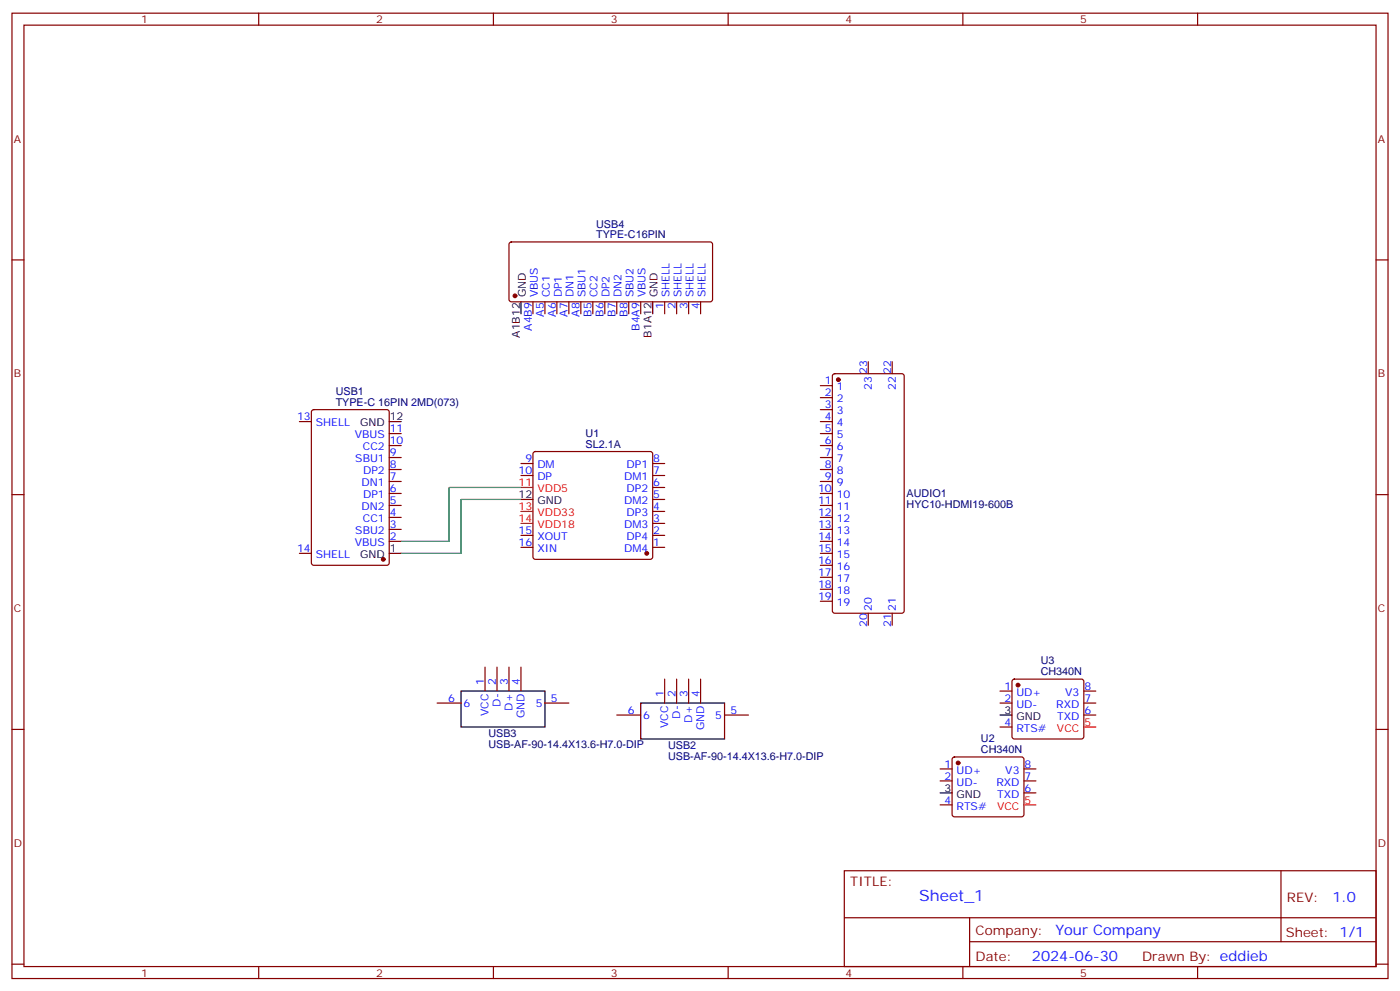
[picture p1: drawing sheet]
<svg xmlns="http://www.w3.org/2000/svg" width="412mm" height="292mm" viewBox="0 0 412 292" stroke-linecap="round" stroke-linejoin="round" font-family="sans-serif">
<g fill="none" stroke="#870000" stroke-width=".35">
<path d="M3.5 3.9h405.4v284.3h-405.4zM7.1 7.4h398.2v277.3h-398.2zM76.2 3.9v3.5M145.3 3.9v3.5M214.5 3.9v3.5M283.6 3.9v3.5M352.8 3.9v3.5M3.5 76.6h3.6M150.2 71.5l.4-.2h58.9l.4 .7-.1 16.5-.6 .4-58.8-.1-.5-.6v-16.2zM405.3 76.6h3.6M157 88.9v3.5M160.5 88.9v3.5"/>
<path d="M164 88.9v3.5M167.6 88.9v3.5M171.1 88.9v3.5M174.6 88.9v3.5M178.2 88.9v3.5M181.7 88.9v3.5M185.2 88.9v3.5M188.7 88.9v3.5M195.8 88.9v3.5M199.3 88.9v3.5M202.8 88.9v3.5M206.4 88.9v3.5"/>
<path d="M241.7 113.6h3.5M241.7 117.1h3.5M245.4 110.3l.5-.2h19.7l.7 .4v69.4l-.4 .7h-20l-.7-.4v-69.4zM255.8 106.5v3.6M262.8 106.5v3.6M88.2 124.2h3.5M92 120.9l.4-.2h21.5l.7 .4 .1 44.7-.5 .7h-21.8l-.6-.5-.1-44.6zM114.7 138.3h3.5M114.7 134.8h3.5M114.7 131.2h3.5M114.7 127.7h3.5M153.5 136.5h3.5"/>
<path d="M157.2 133.2l.5-.2h33.9l.5 .2 .2 .5v30.3l-.3 .5-.4 .2h-33.9l-.5-.2-.2-.5v-30.3zM192.3 136.5h3.5M241.7 138.3h3.5M241.7 134.8h3.5M241.7 131.2h3.5M241.7 127.7h3.5M241.7 124.2h3.5M241.7 120.7h3.5M3.5 145.7h3.6M114.7 159.5h3.5M114.7 155.9h3.5M114.7 152.4h3.5"/>
<path d="M114.7 148.9h3.5M114.7 145.3h3.5M114.7 141.8h3.5M153.5 157.7h3.5M153.5 140.1h3.5M192.3 157.7h3.5M192.3 154.2h3.5M192.3 150.6h3.5M192.3 147.1h3.5M192.3 143.6h3.5M192.3 140.1h3.5M241.7 159.5h3.5"/>
<path d="M241.7 155.9h3.5M241.7 152.4h3.5M241.7 148.9h3.5M241.7 145.3h3.5M241.7 141.8h3.5M405.3 145.7h3.6M88.2 163h3.5M153.5 161.2h3.5M192.3 161.2h3.5M241.7 163h3.5M241.7 166.5h3.5M241.7 170h3.5"/>
<path d="M241.7 173.6h3.5M241.7 177.1h3.5M142.9 196.5v7.1M146.4 196.5v7.1M149.9 196.5v7.1M153.5 196.5v7.1M255.8 180.6v3.6M262.8 180.6v3.6M3.5 214.8h3.6M128.8 207.1h7M160.5 207.1h7.1M181.7 210.6h7"/>
<path d="M195.8 200v7.1M199.3 200v7.1M202.8 200v7.1M206.4 200v7.1M213.4 210.6h7.1M294.6 207.1h3.5M294.6 203.6h3.5M294.6 214.1h3.5M298.3 200.2l.5-.2h19.8l.5 .2 .2 .5v16.3l-.3 .5-.4 .2h-19.8l-.5-.3-.2-.4v-16.3zM319.3 210.6h3.5M319.3 207.1h3.5M319.3 203.6h3.5"/>
<path d="M405.3 214.8h3.6M276.9 226.5h3.6M276.9 230h3.6M276.9 237.1h3.6M280.7 223.2l.5-.2h19.7l.5 .2 .2 .5v16.2l-.2 .5-.5 .2h-19.7l-.5-.2-.2-.5v-16.2zM301.6 226.5h3.6M301.6 230h3.6M301.6 233.5h3.6M248.7 256.5h156.6v28.2h-156.6zM377.3 256.5v20.9M248.7 270.3h156.5M285.6 277.4h119.6"/>
<path d="M285.6 270.3v14.1M3.5 284h3.6M76.2 284.7v3.5M145.3 284.7v3.5M214.5 284.7v3.5M283.6 284.7v3.5M352.8 284.7v3.5M405.3 284h3.6"/>
</g>
<g fill="#870000" stroke="#870000" stroke-width=".35">
<circle cx="112.9" cy="164.7" r=".53"/>
<circle cx="246.9" cy="111.8" r=".53"/>
<circle cx="151.7" cy="87.1" r=".53"/>
<circle cx="190.5" cy="163" r=".53"/>
<circle cx="282.2" cy="224.7" r=".53"/>
<circle cx="299.9" cy="201.8" r=".53"/>
</g>
<path d="M153.5 88.9v3.5M192.3 88.9v3.5M114.7 124.2h3.5M153.5 147.1h3.5M114.7 163h3.5M135.8 203.6h24.7v10.5h-24.7zM188.7 207.1h24.7v10.6h-24.7zM294.6 210.6h3.5M276.9 233.5h3.6" fill="none" stroke="#000" stroke-width=".35"/>
<path d="M153.5 143.6h3.5M153.5 150.6h3.5M153.5 154.2h3.5M319.3 214.1h3.5M301.6 237.1h3.6" fill="none" stroke="#f00" stroke-width=".35"/>
<path d="M153.5 147.1h-17.7v15.9h-17.6M153.5 143.6h-21.2v15.9h-14.1" fill="none" stroke="#008700" stroke-width=".35"/>
<text font-size="4.6" fill="#00f" x="270.8" y="265.5">Sheet_1</text>
<g font-size="4.2" fill="#00f">
<text x="392.5" y="265.7">1.0</text>
<text x="310.9" y="275.3">Your Company</text>
<text x="304" y="283.1">2024-06-30</text>
</g>
<g font-size="3.9" fill="#800">
<text x="250.5" y="261.1">TITLE:</text>
<text x="379.1" y="265.7">REV:</text>
<text x="287.4" y="275.3">Company:</text>
<text x="378.7" y="275.9">Sheet: 1/1</text>
<text x="287.4" y="282.9">Date:</text>
<text x="336.4" y="283">Drawn By: eddieb</text>
</g>
<g font-size="3.2" fill="#800">
<text x="41.6" y="6.9">1</text>
<text x="110.8" y="6.9">2</text>
<text x="179.9" y="6.9">3</text>
<text x="249.1" y="6.9">4</text>
<text x="318.2" y="6.9">5</text>
<text x="4.1" y="42">A</text>
<text x="405.9" y="42">A</text>
<text x="4.1" y="111.1">B</text>
<text x="405.9" y="111.1">B</text>
<text x="4.1" y="180.3">C</text>
<text x="405.9" y="180.3">C</text>
<text x="4.1" y="249.4">D</text>
<text x="405.9" y="249.4">D</text>
<text x="41.6" y="287.7">1</text>
<text x="110.8" y="287.7">2</text>
<text x="179.9" y="287.7">3</text>
<text x="249.1" y="287.7">4</text>
<text x="318.2" y="287.7">5</text>
</g>
<g font-size="3.2" fill="#000080">
<text x="175.6" y="70.2">TYPE-C16PIN</text>
<text x="175.6" y="67.1">USB4</text>
<text x="98.9" y="119.6">TYPE-C 16PIN 2MD(073)</text>
<text x="98.9" y="116.5">USB1</text>
<text x="172.5" y="131.9">SL2.1A</text>
<text x="172.5" y="128.7">U1</text>
<text x="267.1" y="149.6">HYC10-HDMI19-600B</text>
<text x="267.1" y="146.5">AUDIO1</text>
<text x="306.6" y="195.6">U3</text>
<text x="306.6" y="198.8">CH340N</text>
<text x="143.9" y="220.2">USB-AF-90-14.4X13.6-H7.0-DIP</text>
<text x="143.9" y="217">USB3</text>
<text x="196.8" y="220.6">USB2</text>
<text x="288.9" y="221.7">CH340N</text>
<text x="288.9" y="218.5">U2</text>
<text x="196.8" y="223.7">USB-AF-90-14.4X13.6-H7.0-DIP</text>
</g>
<g font-size="3.2">
<text x="154.9" y="87.6" transform="rotate(-90 154.9 87.6)">GND</text>
<text x="193.7" y="87.6" transform="rotate(-90 193.7 87.6)">GND</text>
<text x="153.1" y="99.5" transform="rotate(-90 153.1 99.5)">A1B12</text>
<text x="191.9" y="99.5" transform="rotate(-90 191.9 99.5)">B1A12</text>
<text x="106.1" y="125.6">GND</text>
<text x="114.8" y="123.8">12</text>
<text x="152.8" y="146.8">12</text>
<text x="158.3" y="148.5">GND</text>
<text x="106.1" y="164.4">GND</text>
<text x="114.8" y="162.6">1</text>
<text x="295.9" y="210.3">3</text>
<text x="299.4" y="212">GND</text>
<text x="278.3" y="233.2">3</text>
<text x="281.8" y="235">GND</text>
</g>
<g font-size="3.2" fill="#00f">
<text x="158.4" y="87.6" transform="rotate(-90 158.4 87.6)">VBUS</text>
<text x="161.9" y="87.6" transform="rotate(-90 161.9 87.6)">CC1</text>
<text x="165.5" y="87.6" transform="rotate(-90 165.5 87.6)">DP1</text>
<text x="169" y="87.6" transform="rotate(-90 169 87.6)">DN1</text>
<text x="172.5" y="87.6" transform="rotate(-90 172.5 87.6)">SBU1</text>
<text x="176" y="87.6" transform="rotate(-90 176 87.6)">CC2</text>
<text x="179.6" y="87.6" transform="rotate(-90 179.6 87.6)">DP2</text>
<text x="183.1" y="87.6" transform="rotate(-90 183.1 87.6)">DN2</text>
<text x="186.6" y="87.6" transform="rotate(-90 186.6 87.6)">SBU2</text>
<text x="190.1" y="87.6" transform="rotate(-90 190.1 87.6)">VBUS</text>
<text x="197.2" y="87.6" transform="rotate(-90 197.2 87.6)">SHELL</text>
<text x="200.7" y="87.6" transform="rotate(-90 200.7 87.6)">SHELL</text>
<text x="204.3" y="87.6" transform="rotate(-90 204.3 87.6)">SHELL</text>
<text x="207.8" y="87.6" transform="rotate(-90 207.8 87.6)">SHELL</text>
<text x="160.2" y="93.3" transform="rotate(-90 160.2 93.3)">A5</text>
<text x="163.7" y="93.3" transform="rotate(-90 163.7 93.3)">A6</text>
<text x="167.2" y="93.3" transform="rotate(-90 167.2 93.3)">A7</text>
<text x="170.7" y="93.3" transform="rotate(-90 170.7 93.3)">A8</text>
<text x="174.3" y="93.3" transform="rotate(-90 174.3 93.3)">B5</text>
<text x="177.8" y="93.3" transform="rotate(-90 177.8 93.3)">B6</text>
<text x="181.3" y="93.3" transform="rotate(-90 181.3 93.3)">B7</text>
<text x="184.9" y="93.3" transform="rotate(-90 184.9 93.3)">B8</text>
<text x="195.4" y="91.1" transform="rotate(-90 195.4 91.1)">1</text>
<text x="199" y="91.1" transform="rotate(-90 199 91.1)">2</text>
<text x="202.5" y="91.1" transform="rotate(-90 202.5 91.1)">3</text>
<text x="206" y="91.1" transform="rotate(-90 206 91.1)">4</text>
<text x="156.6" y="97.5" transform="rotate(-90 156.6 97.5)">A4B9</text>
<text x="188.4" y="97.5" transform="rotate(-90 188.4 97.5)">B4A9</text>
<text x="243" y="113.2">1</text>
<text x="255.4" y="110.1" transform="rotate(-90 255.4 110.1)">23</text>
<text x="262.5" y="110.1" transform="rotate(-90 262.5 110.1)">22</text>
<text x="243" y="116.8">2</text>
<text x="246.5" y="115">1</text>
<text x="246.5" y="118.5">2</text>
<text x="256.8" y="114.8" transform="rotate(-90 256.8 114.8)">23</text>
<text x="263.9" y="114.8" transform="rotate(-90 263.9 114.8)">22</text>
<text x="87.5" y="123.8">13</text>
<text x="93" y="125.6">SHELL</text>
<text x="243" y="120.3">3</text>
<text x="243" y="123.8">4</text>
<text x="246.5" y="122.1">3</text>
<text x="246.5" y="125.6">4</text>
<text x="104.5" y="129.1">VBUS</text>
<text x="114.8" y="130.9">10</text>
<text x="114.8" y="127.4">11</text>
<text x="243" y="127.4">5</text>
<text x="243" y="130.9">6</text>
<text x="246.5" y="129.1">5</text>
<text x="104.7" y="136.2">SBU1</text>
<text x="106.9" y="132.6">CC2</text>
<text x="114.8" y="137.9">8</text>
<text x="114.8" y="134.4">9</text>
<text x="154.8" y="136.2">9</text>
<text x="158.3" y="137.9">DM</text>
<text x="184.6" y="137.9">DP1</text>
<text x="192.4" y="136.2">8</text>
<text x="243" y="134.4">7</text>
<text x="243" y="137.9">8</text>
<text x="246.5" y="132.6">6</text>
<text x="246.5" y="136.2">7</text>
<text x="106.5" y="143.2">DN1</text>
<text x="107" y="139.7">DP2</text>
<text x="114.8" y="141.5">7</text>
<text x="152.8" y="139.7">10</text>
<text x="158.3" y="141.5">DP</text>
<text x="183.8" y="141.5">DM1</text>
<text x="192.4" y="143.2">6</text>
<text x="192.4" y="139.7">7</text>
<text x="243" y="141.5">9</text>
<text x="246.5" y="139.7">8</text>
<text x="246.5" y="143.2">9</text>
<text x="107" y="146.8">DP1</text>
<text x="114.8" y="148.5">5</text>
<text x="114.8" y="145">6</text>
<text x="183.8" y="148.5">DM2</text>
<text x="184.6" y="145">DP2</text>
<text x="192.4" y="146.8">5</text>
<text x="241" y="145">10</text>
<text x="241" y="148.5">11</text>
<text x="246.5" y="146.8">10</text>
<text x="106.5" y="150.3">DN2</text>
<text x="106.9" y="153.8">CC1</text>
<text x="114.8" y="155.6">3</text>
<text x="114.8" y="152">4</text>
<text x="183.8" y="155.6">DM3</text>
<text x="184.6" y="152">DP3</text>
<text x="192.4" y="153.8">3</text>
<text x="192.4" y="150.3">4</text>
<text x="241" y="152">12</text>
<text x="241" y="155.6">13</text>
<text x="246.5" y="150.3">11</text>
<text x="246.5" y="153.8">12</text>
<text x="104.5" y="160.9">VBUS</text>
<text x="104.7" y="157.3">SBU2</text>
<text x="114.8" y="159.1">2</text>
<text x="152.8" y="157.3">15</text>
<text x="152.8" y="160.9">16</text>
<text x="158.3" y="159.1">XOUT</text>
<text x="184.6" y="159.1">DP4</text>
<text x="192.4" y="160.9">1</text>
<text x="192.4" y="157.3">2</text>
<text x="241" y="159.1">14</text>
<text x="246.5" y="157.3">13</text>
<text x="246.5" y="160.9">14</text>
<text x="87.5" y="162.6">14</text>
<text x="93" y="164.4">SHELL</text>
<text x="158.3" y="162.6">XIN</text>
<text x="183.8" y="162.6">DM4</text>
<text x="241" y="162.6">15</text>
<text x="241" y="166.2">16</text>
<text x="246.5" y="164.4">15</text>
<text x="246.5" y="167.9">16</text>
<text x="241" y="169.7">17</text>
<text x="241" y="173.2">18</text>
<text x="246.5" y="171.5">17</text>
<text x="241" y="176.7">19</text>
<text x="246.5" y="175">18</text>
<text x="246.5" y="178.5">19</text>
<text x="256.8" y="179.9" transform="rotate(-90 256.8 179.9)">20</text>
<text x="263.9" y="179.9" transform="rotate(-90 263.9 179.9)">21</text>
<text x="255.4" y="184.7" transform="rotate(-90 255.4 184.7)">20</text>
<text x="262.5" y="184.7" transform="rotate(-90 262.5 184.7)">21</text>
<text x="142.5" y="201.8" transform="rotate(-90 142.5 201.8)">1</text>
<text x="146" y="201.8" transform="rotate(-90 146 201.8)">2</text>
<text x="149.6" y="201.8" transform="rotate(-90 149.6 201.8)">3</text>
<text x="153.1" y="201.8" transform="rotate(-90 153.1 201.8)">4</text>
<text x="295.9" y="203.2">1</text>
<text x="319.4" y="203.2">8</text>
<text x="132" y="206.7">6</text>
<text x="136.5" y="208.1">6</text>
<text x="147.5" y="208.1" transform="rotate(-90 147.5 208.1)">D-</text>
<text x="151" y="209.3" transform="rotate(-90 151 209.3)">D+</text>
<text x="157.8" y="208.1">5</text>
<text x="162.3" y="206.7">5</text>
<text x="195.4" y="205.3" transform="rotate(-90 195.4 205.3)">1</text>
<text x="199" y="205.3" transform="rotate(-90 199 205.3)">2</text>
<text x="202.5" y="205.3" transform="rotate(-90 202.5 205.3)">3</text>
<text x="206" y="205.3" transform="rotate(-90 206 205.3)">4</text>
<text x="295.9" y="206.7">2</text>
<text x="299.4" y="205">UD+</text>
<text x="299.4" y="208.5">UD-</text>
<text x="311.1" y="208.5">RXD</text>
<text x="313.8" y="205">V3</text>
<text x="319.4" y="206.7">7</text>
<text x="143.9" y="210.9" transform="rotate(-90 143.9 210.9)">VCC</text>
<text x="154.5" y="211.5" transform="rotate(-90 154.5 211.5)">GND</text>
<text x="185" y="210.3">6</text>
<text x="189.4" y="211.7">6</text>
<text x="196.8" y="214.4" transform="rotate(-90 196.8 214.4)">VCC</text>
<text x="200.4" y="211.7" transform="rotate(-90 200.4 211.7)">D-</text>
<text x="203.9" y="212.8" transform="rotate(-90 203.9 212.8)">D+</text>
<text x="207.4" y="215.1" transform="rotate(-90 207.4 215.1)">GND</text>
<text x="210.7" y="211.7">5</text>
<text x="215.2" y="210.3">5</text>
<text x="295.9" y="213.8">4</text>
<text x="299.4" y="215.5">RTS#</text>
<text x="311.4" y="212">TXD</text>
<text x="319.4" y="210.3">6</text>
<text x="278.3" y="226.1">1</text>
<text x="281.8" y="227.9">UD+</text>
<text x="296.1" y="227.9">V3</text>
<text x="301.8" y="226.1">8</text>
<text x="278.3" y="229.7">2</text>
<text x="281.8" y="231.4">UD-</text>
<text x="293.5" y="231.4">RXD</text>
<text x="301.8" y="233.2">6</text>
<text x="301.8" y="229.7">7</text>
<text x="278.3" y="236.7">4</text>
<text x="281.8" y="238.5">RTS#</text>
<text x="293.7" y="235">TXD</text>
</g>
<g font-size="3.2" fill="#f00">
<text x="152.8" y="143.2">11</text>
<text x="158.3" y="145">VDD5</text>
<text x="152.8" y="150.3">13</text>
<text x="152.8" y="153.8">14</text>
<text x="158.3" y="152">VDD33</text>
<text x="158.3" y="155.6">VDD18</text>
<text x="311.4" y="215.5">VCC</text>
<text x="319.4" y="213.8">5</text>
<text x="293.7" y="238.5">VCC</text>
<text x="301.8" y="236.7">5</text>
</g>
</svg>
